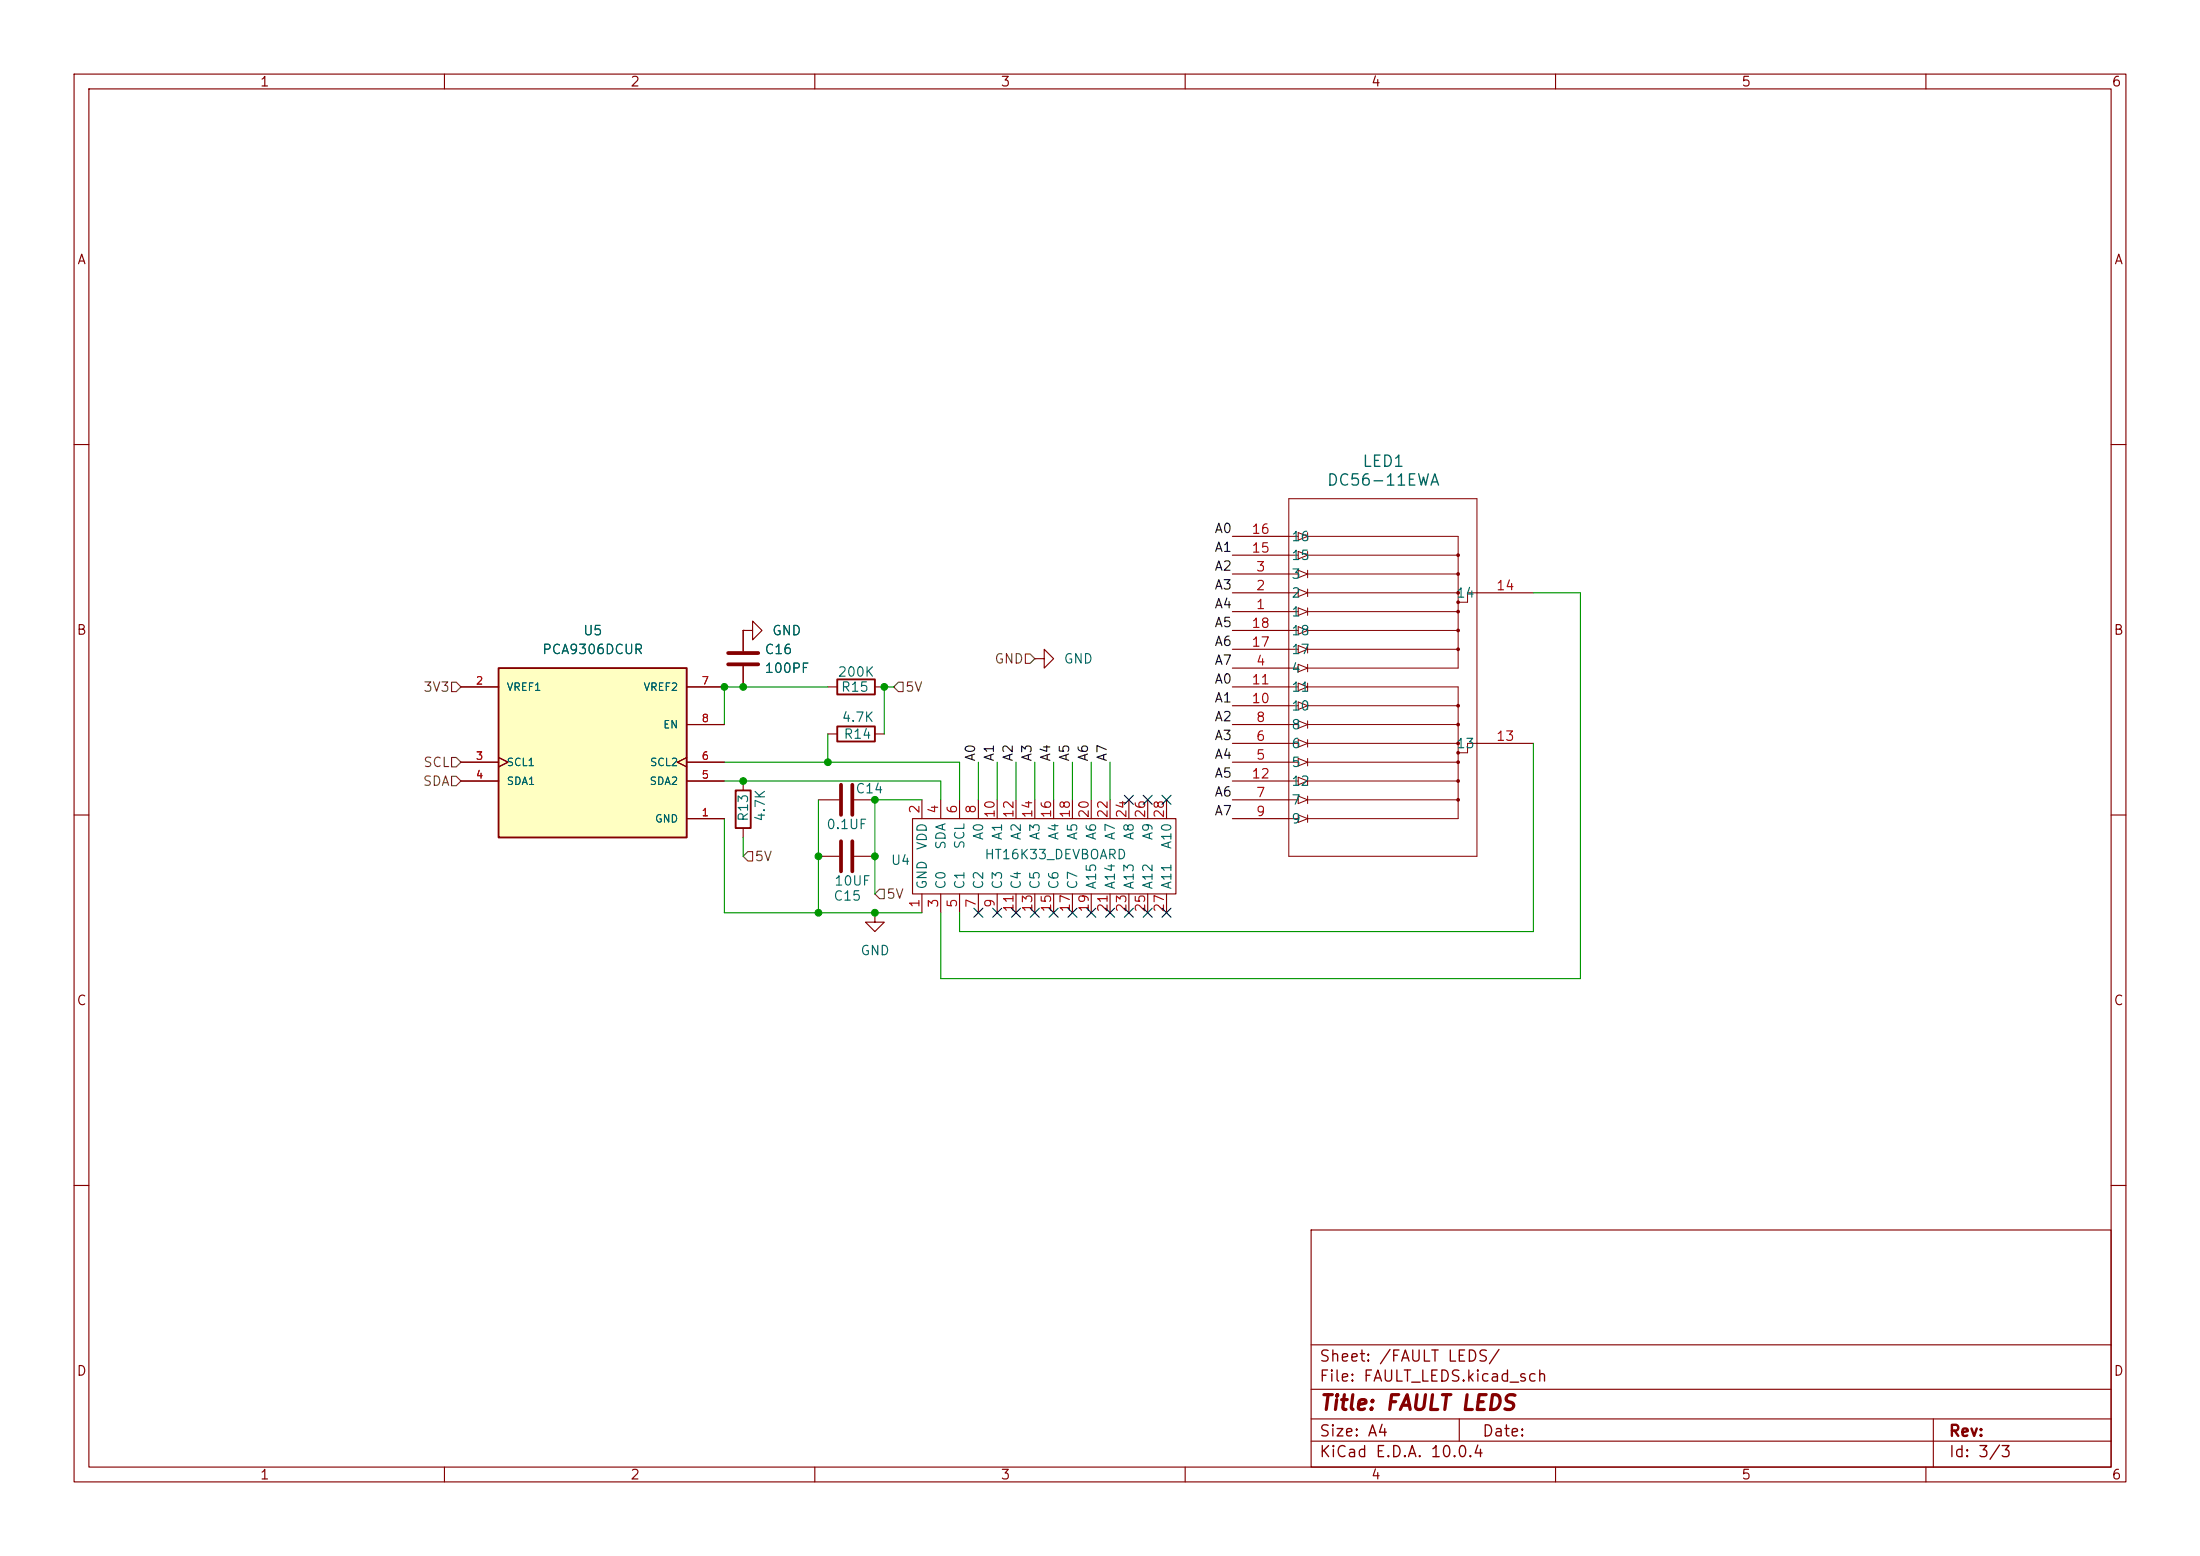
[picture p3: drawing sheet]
<svg xmlns="http://www.w3.org/2000/svg" width="297mm" height="210mm" viewBox="0 0 297 210" stroke-linecap="round" stroke-linejoin="round" font-family="sans-serif">
<g fill="none" stroke="#840000" stroke-width=".15">
<path d="M10 10h277v190h-277zM12 12h273v186h-273zM60 10v2M110 10v2M160 10v2M210 10v2M260 10v2M10 60h2M285 60h2M10 110h2M110.5 108h2.8M115.3 108h2.8"/>
<path d="M285 110h2M118.1 123.2v1.3h1.3l-1.3 1.2-1.3-1.2h1.3M118.1 123.2h.1M10 160h2M177 166h108v32h-108zM285 160h2M60 198v2M110 198v2M160 198v2M177 194.5h108M177 191.5h108M177 187.5h108"/>
<path d="M177 181.5h108M197 191.5v3M210 198v2M260 198v2M261 191.5v6.5"/>
</g>
<path d="M113.5 105.9v4.1M115.1 105.9v4.1" fill="none" stroke="#840000" stroke-width=".51"/>
<path d="M67.3 90.2h25.4v22.8h-25.4z" fill="#ffffc2"/>
<g fill="none" stroke="#840000" stroke-width=".25">
<path d="M67.3 90.2h25.4v22.8h-25.4zM113 98h5.1v2.1h-5.1zM113 91.7h5.1v2h-5.1zM99.3 106.7h2v5.1h-2z"/>
<circle cx="196.8" cy="74.9" r=".13"/>
<circle cx="196.8" cy="77.5" r=".13"/>
<circle cx="196.8" cy="85.1" r=".13"/>
<circle cx="196.8" cy="95.3" r=".13"/>
<circle cx="196.8" cy="82.6" r=".13"/>
<circle cx="196.8" cy="87.6" r=".13"/>
<circle cx="196.8" cy="80" r=".13"/>
<circle cx="196.8" cy="81.3" r=".13"/>
<circle cx="196.8" cy="97.8" r=".13"/>
<circle cx="196.8" cy="101.6" r=".13"/>
<circle cx="196.8" cy="102.9" r=".13"/>
<circle cx="196.8" cy="105.4" r=".13"/>
<circle cx="196.8" cy="108" r=".13"/>
<circle cx="196.8" cy="100.3" r=".13"/>
</g>
<g fill="none" stroke="#840000" stroke-width=".15">
<path d="M166.4 77.5h7.6M166.4 74.9h7.6M166.4 72.4h7.6M62.2 92.7h5.1M92.7 92.7h5.1M92.7 97.8h5.1M100.3 85.1h1.3v-1.3l1.3 1.3-1.3 1.3v-1.3M100.3 85.1h.1M100.3 85.1v2.8M100.3 89.9v2.8M111.8 92.7h1.2M111.8 99.1h1.2"/>
<path d="M118.1 92.7h1.3M118.1 99.1h1.3M139.7 88.9h1.3v-1.3l1.2 1.3-1.2 1.3v-1.3M139.7 88.9h.1M166.4 92.7h7.6M166.4 97.8h7.6M166.4 82.6h7.6M166.4 80h7.6M166.4 90.2h7.6M166.4 95.3h7.6M166.4 87.6h7.6M166.4 85.1h7.6"/>
<path d="M199.4 80h7.6M62.2 102.9h5.1M62.2 105.4h5.1M67.3 102.2l1.3 .7-1.3 .6M92.7 102.2l-1.3 .7 1.3 .6M92.7 110.5h5.1M92.7 102.9h5.1M92.7 105.4h5.1M100.3 105.4v1.3M100.3 111.8v1.2M110.5 115.6h2.8M115.3 115.6h2.8"/>
<path d="M123.2 110.5h35.5v10.2h-35.5zM124.5 108v2.5M127 108v2.5M129.5 108v2.5M132.1 108v2.5M134.6 108v2.5M137.2 108v2.5M139.7 108v2.5M142.2 108v2.5M144.8 108v2.5M147.3 108v2.5M149.9 108v2.5"/>
<path d="M152.4 108v2.5M154.9 108v2.5M157.5 108v2.5M166.4 110.5h7.6M166.4 102.9h7.6M166.4 105.4h7.6M166.4 100.3h7.6M166.4 108h7.6M199.4 100.3h7.6M124.5 120.7v2.5M127 120.7v2.5M129.5 120.7v2.5"/>
<path d="M132.1 120.7v2.5M134.6 120.7v2.5M137.2 120.7v2.5M139.7 120.7v2.5M142.2 120.7v2.5M144.8 120.7v2.5M147.3 120.7v2.5M149.9 120.7v2.5M152.4 120.7v2.5M154.9 120.7v2.5M157.5 120.7v2.5"/>
</g>
<g fill="none" stroke="#840000" stroke-width=".14">
<path d="M174 67.3h25.4v48.3h-25.4zM174 72.4h1.3M174 74.9h1.3M174 77.5h1.3M175.3 71.9l1.2 .5-1.2 .5zM175.3 74.4l1.2 .5-1.2 .5zM175.3 77l1.2 .5-1.2 .5zM175.3 79.5l1.2 .5-1.2 .5zM176.5 72.4h20.3v17.8h-20.3M176.5 74.9h20.3M176.5 77.5h20.3M176.5 71.9v1"/>
<path d="M176.5 74.4v1M176.5 77v1M176.5 79.5v1M174 80h1.3M174 82.6h1.3M174 85.1h1.3M174 87.6h1.3M174 90.2h1.3M174 92.7h1.3M174 95.3h1.3M174 97.8h1.3M175.3 82l1.2 .6-1.2 .5z"/>
<path d="M175.3 84.6l1.2 .5-1.2 .5zM175.3 87.1l1.2 .5-1.2 .5zM175.3 89.7l1.2 .5-1.2 .5zM175.3 92.2l1.2 .5-1.2 .5zM175.3 94.7l1.2 .6-1.2 .5zM175.3 97.3l1.2 .5-1.2 .5zM175.3 99.8l1.2 .5-1.2 .5zM176.5 80h20.3M176.5 82.6h20.3M176.5 85.1h20.3M176.5 87.6h20.3M176.5 92.7h20.3v17.8h-20.3"/>
<path d="M176.5 95.3h20.3M176.5 97.8h20.3M176.5 82v1.1M176.5 84.6v1M176.5 87.1v1M176.5 89.7v1M176.5 92.2v1M176.5 94.7v1.1M176.5 97.3v1M176.5 99.8v1M199.4 80h-1.3v1.3h-1.3M174 100.3h1.3"/>
<path d="M174 102.9h1.3M174 105.4h1.3M174 108h1.3M174 110.5h1.3M175.3 102.4l1.2 .5-1.2 .5zM175.3 104.9l1.2 .5-1.2 .5zM175.3 107.4l1.2 .6-1.2 .5zM175.3 110l1.2 .5-1.2 .5zM176.5 100.3h20.3M176.5 102.9h20.3M176.5 105.4h20.3M176.5 108h20.3"/>
<path d="M176.5 102.4v1M176.5 104.9v1M176.5 107.4v1.1M176.5 110v1M199.4 100.3h-1.3v1.3h-1.3"/>
</g>
<path d="M98.3 88.1h4.1M98.3 89.7h4.1M113.5 113.5v4.1M115.1 113.5v4.1" fill="none" stroke="#840000" stroke-width=".51"/>
<path d="M61 92.1h.6l.6 .6-.6 .6h-.6zM120.6 92.7l.7-.6h.6v1.2h-.6zM138.4 88.3h.7l.6 .6-.6 .6h-.7zM61 102.2h.6l.6 .7-.6 .6h-.6zM61 104.8h.6l.6 .6-.6 .6h-.6zM101 114.9h.6v1.3h-.6l-.7-.6zM118.7 120h.7v1.3h-.7l-.6-.6z" fill="none" stroke="#725600" stroke-width=".15"/>
<g fill="none" stroke="#009600" stroke-width=".15">
<path d="M111.8 92.7h-14v5.1M111.8 99.1v3.8M120.6 92.7h-1.2v6.4M207 80h6.4v52.1h-86.4v-8.9M97.8 110.5v12.7h26.7M97.8 102.9h31.7v5.1M97.8 105.4h29.2v2.6M100.3 113v2.6M110.5 108v15.2M124.5 108h-6.4v12.7M132.1 102.9v5.1M134.6 102.9v5.1"/>
<path d="M137.2 102.9v5.1M139.7 102.9v5.1M142.2 102.9v5.1M144.8 102.9v5.1M147.3 102.9v5.1M149.9 102.9v5.1M207 100.3v25.4h-77.5v-2.5"/>
</g>
<g fill="none" stroke="#000084" stroke-width=".15">
<path d="M151.8 107.3l1.2 1.3M153 107.3l-1.2 1.3M154.3 107.3l1.2 1.3M155.5 107.3l-1.2 1.3M156.9 107.3l1.2 1.3M158.1 107.3l-1.2 1.3M131.5 122.6l1.2 1.2M132.7 122.6l-1.2 1.2M134 122.6l1.2 1.2M135.2 122.6l-1.2 1.2M136.6 122.6l1.2 1.2M137.8 122.6l-1.2 1.2"/>
<path d="M139.1 122.6l1.2 1.2M140.3 122.6l-1.2 1.2M141.6 122.6l1.2 1.2M142.8 122.6l-1.2 1.2M144.2 122.6l1.2 1.2M145.4 122.6l-1.2 1.2M146.7 122.6l1.2 1.2M147.9 122.6l-1.2 1.2M149.3 122.6l1.2 1.2M150.5 122.6l-1.2 1.2M151.8 122.6l1.2 1.2M153 122.6l-1.2 1.2"/>
<path d="M154.3 122.6l1.2 1.2M155.5 122.6l-1.2 1.2M156.9 122.6l1.2 1.2M158.1 122.6l-1.2 1.2"/>
</g>
<g fill="#009600" stroke="#009600" stroke-width=".14">
<circle cx="97.8" cy="92.7" r=".46"/>
<circle cx="100.3" cy="92.7" r=".46"/>
<circle cx="118.1" cy="115.6" r=".46"/>
<circle cx="118.1" cy="108" r=".46"/>
<circle cx="111.8" cy="102.9" r=".46"/>
<circle cx="110.5" cy="115.6" r=".46"/>
<circle cx="110.5" cy="123.2" r=".46"/>
<circle cx="100.3" cy="105.4" r=".46"/>
<circle cx="119.4" cy="92.7" r=".46"/>
<circle cx="118.1" cy="123.2" r=".46"/>
</g>
<text font-size="2" fill="#840000" x="178" y="190.8">Title: FAULT LEDS</text>
<g font-size="1.5" fill="#006464">
<text x="179" y="65.9">DC56-11EWA</text>
<text x="183.8" y="63.4">LED1</text>
</g>
<g font-size="1.5" fill="#840000">
<text x="178" y="184.2">Sheet: /FAULT LEDS/</text>
<text x="178" y="186.9">File: FAULT_LEDS.kicad_sch</text>
<text x="178" y="197.1">KiCad E.D.A. 10.0.4</text>
<text x="178" y="194.3">Size: A4</text>
<text x="200" y="194.3">Date:</text>
<text x="263" y="194.3">Rev:</text>
<text x="263" y="197.1">Id: 3/3</text>
</g>
<g font-size="1.3" fill="#840000">
<text x="35" y="12">1</text>
<text x="85" y="12">2</text>
<text x="135" y="12">3</text>
<text x="185" y="12">4</text>
<text x="235" y="12">5</text>
<text x="285" y="12">6</text>
<text x="10.3" y="36">A</text>
<text x="285.3" y="36">A</text>
<text x="10.3" y="86">B</text>
<text x="285.3" y="86">B</text>
<text x="10.3" y="136">C</text>
<text x="285.3" y="136">C</text>
<text x="10.3" y="186">D</text>
<text x="285.3" y="186">D</text>
<text x="35" y="200">1</text>
<text x="85" y="200">2</text>
<text x="135" y="200">3</text>
<text x="185" y="200">4</text>
<text x="235" y="200">5</text>
<text x="285" y="200">6</text>
</g>
<g font-size="1.3" fill="#0f0f0f">
<text x="163.9" y="72.3">A0</text>
<text x="163.9" y="74.8">A1</text>
<text x="163.9" y="77.3">A2</text>
<text x="163.9" y="79.9">A3</text>
<text x="163.9" y="82.4">A4</text>
<text x="163.9" y="85">A5</text>
<text x="163.9" y="87.5">A6</text>
<text x="163.9" y="95.1">A1</text>
<text x="163.9" y="90">A7</text>
<text x="163.9" y="92.6">A0</text>
<text x="163.9" y="97.7">A2</text>
<text x="163.9" y="100.2">A3</text>
<text x="132" y="102.9" transform="rotate(-90 132 102.9)">A0</text>
<text x="134.5" y="102.9" transform="rotate(-90 134.5 102.9)">A1</text>
<text x="137" y="102.9" transform="rotate(-90 137 102.9)">A2</text>
<text x="139.6" y="102.9" transform="rotate(-90 139.6 102.9)">A3</text>
<text x="142.1" y="102.9" transform="rotate(-90 142.1 102.9)">A4</text>
<text x="144.7" y="102.9" transform="rotate(-90 144.7 102.9)">A5</text>
<text x="147.2" y="102.9" transform="rotate(-90 147.2 102.9)">A6</text>
<text x="149.7" y="102.9" transform="rotate(-90 149.7 102.9)">A7</text>
<text x="163.9" y="107.8">A6</text>
<text x="163.9" y="102.7">A4</text>
<text x="163.9" y="105.3">A5</text>
<text x="163.9" y="110.4">A7</text>
</g>
<g font-size="1.3" fill="#a90000">
<text x="168.9" y="74.9">15</text>
<text x="168.9" y="72.4">16</text>
<text x="169.5" y="77.4">3</text>
<text x="169.5" y="82.5">1</text>
<text x="169.5" y="80">2</text>
<text x="201.9" y="80">14</text>
<text x="168.9" y="87.6">17</text>
<text x="168.9" y="85.1">18</text>
<text x="168.9" y="95.2">10</text>
<text x="168.9" y="92.7">11</text>
<text x="169.5" y="90.1">4</text>
<text x="169.5" y="100.3">6</text>
<text x="169.5" y="97.8">8</text>
<text x="201.9" y="100.3">13</text>
<text x="168.9" y="105.4">12</text>
<text x="169.5" y="102.8">5</text>
<text x="169.5" y="107.9">7</text>
<text x="124.4" y="109.9" transform="rotate(-90 124.4 109.9)">2</text>
<text x="127" y="109.9" transform="rotate(-90 127 109.9)">4</text>
<text x="129.5" y="109.9" transform="rotate(-90 129.5 109.9)">6</text>
<text x="132.1" y="109.9" transform="rotate(-90 132.1 109.9)">8</text>
<text x="134.6" y="110.5" transform="rotate(-90 134.6 110.5)">10</text>
<text x="137.1" y="110.5" transform="rotate(-90 137.1 110.5)">12</text>
<text x="139.7" y="110.5" transform="rotate(-90 139.7 110.5)">14</text>
<text x="142.2" y="110.5" transform="rotate(-90 142.2 110.5)">16</text>
<text x="144.8" y="110.5" transform="rotate(-90 144.8 110.5)">18</text>
<text x="147.3" y="110.5" transform="rotate(-90 147.3 110.5)">20</text>
<text x="149.8" y="110.5" transform="rotate(-90 149.8 110.5)">22</text>
<text x="152.4" y="110.5" transform="rotate(-90 152.4 110.5)">24</text>
<text x="154.9" y="110.5" transform="rotate(-90 154.9 110.5)">26</text>
<text x="157.5" y="110.5" transform="rotate(-90 157.5 110.5)">28</text>
<text x="169.5" y="110.5">9</text>
<text x="124.4" y="122.6" transform="rotate(-90 124.4 122.6)">1</text>
<text x="127" y="122.6" transform="rotate(-90 127 122.6)">3</text>
<text x="129.5" y="122.6" transform="rotate(-90 129.5 122.6)">5</text>
<text x="132.1" y="122.6" transform="rotate(-90 132.1 122.6)">7</text>
<text x="134.6" y="122.6" transform="rotate(-90 134.6 122.6)">9</text>
<text x="137.1" y="123.2" transform="rotate(-90 137.1 123.2)">11</text>
<text x="139.7" y="123.2" transform="rotate(-90 139.7 123.2)">13</text>
<text x="142.2" y="123.2" transform="rotate(-90 142.2 123.2)">15</text>
<text x="144.8" y="123.2" transform="rotate(-90 144.8 123.2)">17</text>
<text x="147.3" y="123.2" transform="rotate(-90 147.3 123.2)">19</text>
<text x="149.8" y="123.2" transform="rotate(-90 149.8 123.2)">21</text>
<text x="152.4" y="123.2" transform="rotate(-90 152.4 123.2)">23</text>
<text x="154.9" y="123.2" transform="rotate(-90 154.9 123.2)">25</text>
<text x="157.5" y="123.2" transform="rotate(-90 157.5 123.2)">27</text>
</g>
<g font-size="1.3" fill="#006464">
<text x="174.2" y="75.9">15</text>
<text x="174.2" y="73.4">16</text>
<text x="174.2" y="83.5">1</text>
<text x="174.2" y="81">2</text>
<text x="174.2" y="78.4">3</text>
<text x="196.5" y="81">14</text>
<text x="73.1" y="88.6">PCA9306DCUR</text>
<text x="78.6" y="86.1">U5</text>
<text x="103.1" y="88.6">C16</text>
<text x="104.1" y="86.1">GND</text>
<text x="143.5" y="89.9">GND</text>
<text x="174.2" y="88.6">17</text>
<text x="174.2" y="86.1">18</text>
<text x="103.1" y="91.1">100PF</text>
<text x="113" y="91.6">200K</text>
<text x="113.4" y="93.7">R15</text>
<text x="174.2" y="91.1">4</text>
<text x="174.2" y="93.7">11</text>
<text x="113.5" y="97.7">4.7K</text>
<text x="113.8" y="100">R14</text>
<text x="174.2" y="101.3">6</text>
<text x="174.2" y="98.8">8</text>
<text x="174.2" y="96.2">10</text>
<text x="196.5" y="101.3">13</text>
<text x="115.4" y="107.4">C14</text>
<text x="174.2" y="103.8">5</text>
<text x="174.2" y="106.4">12</text>
<text x="101.3" y="111" transform="rotate(-90 101.3 111)">R13</text>
<text x="103.6" y="111" transform="rotate(-90 103.6 111)">4.7K</text>
<text x="111.5" y="112.2">0.1UF</text>
<text x="133.1" y="113.5" transform="rotate(-90 133.1 113.5)">A0</text>
<text x="135.6" y="113.5" transform="rotate(-90 135.6 113.5)">A1</text>
<text x="138.1" y="113.5" transform="rotate(-90 138.1 113.5)">A2</text>
<text x="140.7" y="113.5" transform="rotate(-90 140.7 113.5)">A3</text>
<text x="143.2" y="113.5" transform="rotate(-90 143.2 113.5)">A4</text>
<text x="145.8" y="113.5" transform="rotate(-90 145.8 113.5)">A5</text>
<text x="148.3" y="113.5" transform="rotate(-90 148.3 113.5)">A6</text>
<text x="150.8" y="113.5" transform="rotate(-90 150.8 113.5)">A7</text>
<text x="153.4" y="113.5" transform="rotate(-90 153.4 113.5)">A8</text>
<text x="155.9" y="113.5" transform="rotate(-90 155.9 113.5)">A9</text>
<text x="174.2" y="108.9">7</text>
<text x="174.2" y="111.5">9</text>
<text x="112.5" y="119.8">10UF</text>
<text x="120.2" y="117">U4</text>
<text x="125.4" y="114.8" transform="rotate(-90 125.4 114.8)">VDD</text>
<text x="128" y="114.8" transform="rotate(-90 128 114.8)">SDA</text>
<text x="130.5" y="114.7" transform="rotate(-90 130.5 114.7)">SCL</text>
<text x="132.8" y="116.3">HT16K33_DEVBOARD</text>
<text x="158.5" y="114.7" transform="rotate(-90 158.5 114.7)">A10</text>
<text x="112.4" y="121.9">C15</text>
<text x="125.4" y="120.1" transform="rotate(-90 125.4 120.1)">GND</text>
<text x="128" y="120.1" transform="rotate(-90 128 120.1)">C0</text>
<text x="130.5" y="120.1" transform="rotate(-90 130.5 120.1)">C1</text>
<text x="133.1" y="120.1" transform="rotate(-90 133.1 120.1)">C2</text>
<text x="135.6" y="120.1" transform="rotate(-90 135.6 120.1)">C3</text>
<text x="138.1" y="120.1" transform="rotate(-90 138.1 120.1)">C4</text>
<text x="140.7" y="120.1" transform="rotate(-90 140.7 120.1)">C5</text>
<text x="143.2" y="120.1" transform="rotate(-90 143.2 120.1)">C6</text>
<text x="145.8" y="120.1" transform="rotate(-90 145.8 120.1)">C7</text>
<text x="148.3" y="120.1" transform="rotate(-90 148.3 120.1)">A15</text>
<text x="150.8" y="120.1" transform="rotate(-90 150.8 120.1)">A14</text>
<text x="153.4" y="120.1" transform="rotate(-90 153.4 120.1)">A13</text>
<text x="155.9" y="120.1" transform="rotate(-90 155.9 120.1)">A12</text>
<text x="158.5" y="120.1" transform="rotate(-90 158.5 120.1)">A11</text>
<text x="116.1" y="129.2">GND</text>
</g>
<g font-size="1.3" fill="#725600">
<text x="134.2" y="89.9">GND</text>
<text x="57.1" y="93.7">3V3</text>
<text x="122.1" y="93.7">5V</text>
<text x="57" y="106.4">SDA</text>
<text x="57.1" y="103.8">SCL</text>
<text x="101.8" y="116.5">5V</text>
<text x="119.6" y="121.6">5V</text>
</g>
<g font-size="1" fill="#a90000">
<text x="64.2" y="92.6">2</text>
<text x="94.6" y="92.6">7</text>
<text x="94.6" y="97.7">8</text>
<text x="64.2" y="102.8">3</text>
<text x="64.2" y="105.3">4</text>
<text x="94.6" y="105.3">5</text>
<text x="94.6" y="102.8">6</text>
<text x="94.6" y="110.4">1</text>
</g>
<g font-size="1" fill="#006464">
<text x="68.3" y="93.5">VREF1</text>
<text x="86.8" y="93.5">VREF2</text>
<text x="89.5" y="98.6">EN</text>
<text x="68.3" y="103.6">SCL1</text>
<text x="68.3" y="106.2">SDA1</text>
<text x="87.6" y="106.2">SDA2</text>
<text x="87.7" y="103.6">SCL2</text>
<text x="88.3" y="111.3">GND</text>
</g>
</svg>
